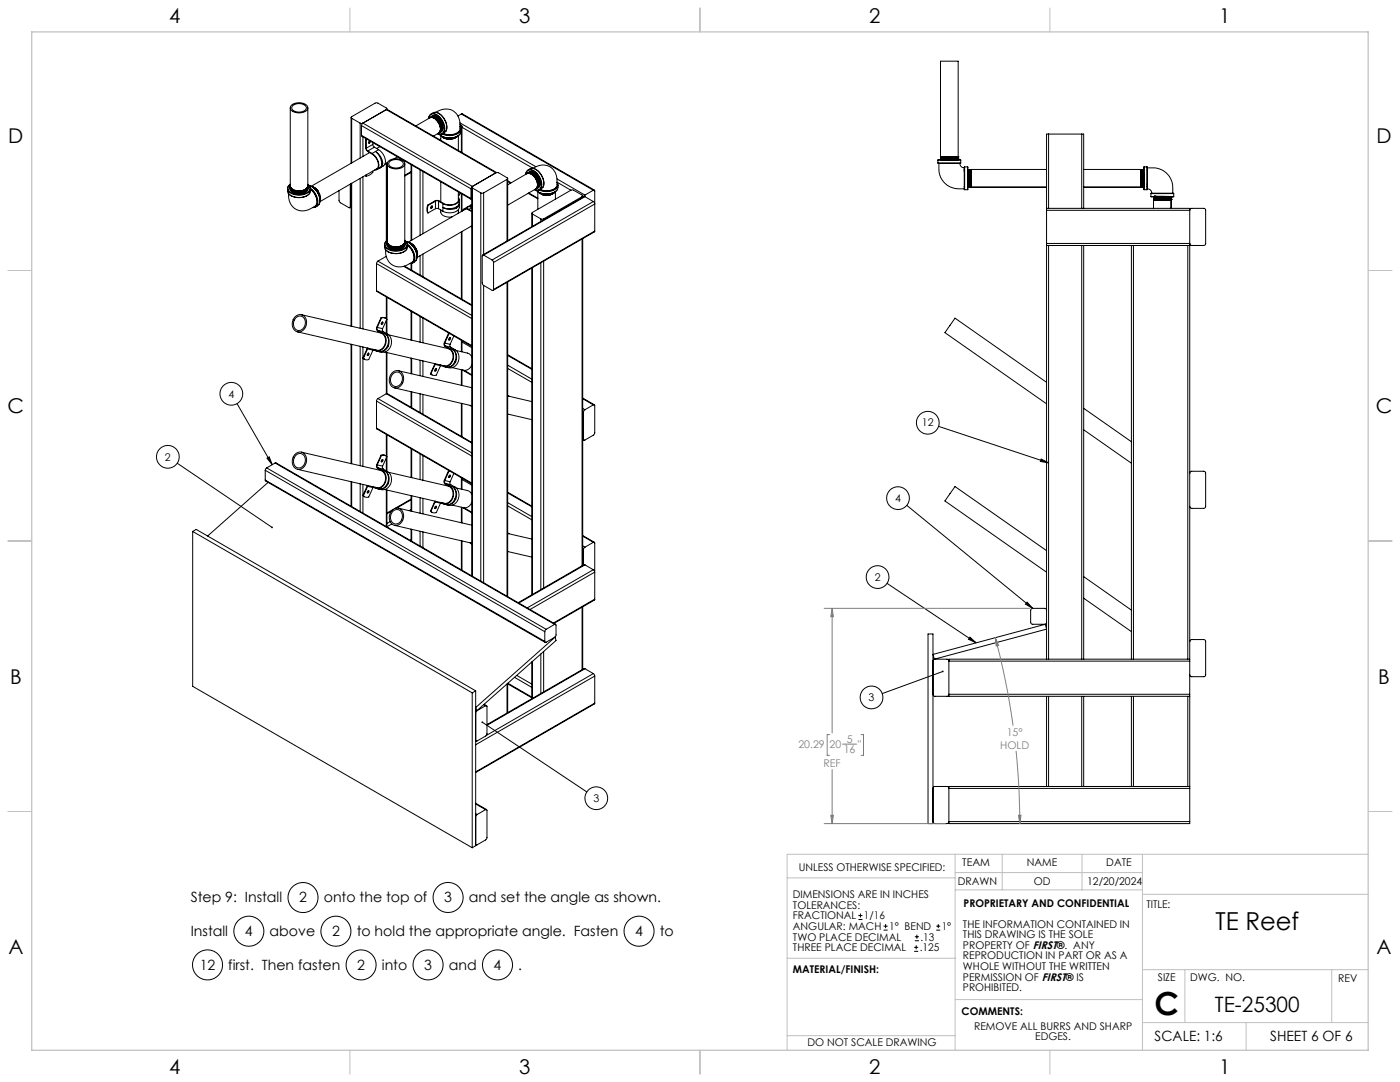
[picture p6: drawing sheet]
<svg xmlns="http://www.w3.org/2000/svg" width="559mm" height="432mm" viewBox="0 0 559 432" stroke-linecap="round" stroke-linejoin="round" font-family="sans-serif">
<g fill="none" stroke="#c0c0c0" stroke-width=".4">
<path d="M139.7 3.2v9.5M279.4 3.2v9.5M419.1 3.2v9.5M3.1 107.9h9.6M546.1 107.9h9.5M3.1 215.9h9.6M546.1 215.9h9.5M3.1 323.8h9.6M546.1 323.8h9.5M314.2 350.3h67M381.2 340.9v78.2M381.2 355.1h74.8"/>
<path d="M381.2 348.2h74.8M400 340.9v14.2M431.9 340.9v14.2M456 340.9v78.2M456 356.9h90.1M546.1 340.9h-231.9v78.2M314.2 382.4h67.2M381.2 398.9h74.8M456 387h90.1M472.9 387v21.1M531.6 387v21.1M139.7 419.1v9.6"/>
<path d="M279.4 419.1v9.6M314.2 413.3h67M419.1 419.1v9.6M456 408.1h90.1M497.4 408.1v11"/>
</g>
<path d="M12.7 12.7h533.4v406.4h-533.4z" fill="none" stroke="#c0c0c0" stroke-width=".5"/>
<g fill="none" stroke="#000" stroke-width=".4">
<path d="M115.9 43v31.1a3.9 3.9 0 0 0 5.5 1.6 1.85 1.85 0 0 0 1.5-1.6v-31.1M116.3 42a4.8 4.8 0 0 1 6.5 .5 2.17 2.17 0 0 1-2.5 2.5h-.9a2.83 2.83 0 0 1-3.5-2.2zM117 42a3.7 3.7 0 0 1 5.3 .9 3 3 0 0 1-4.3 1.6 1.41 1.41 0 0 1-1.4-.9 1.41 1.41 0 0 1 .4-1.6zM140.1 46.9v18.3M140.4 47.2l3.4 1.9M140.4 47.2v17.8M143.8 49.1h1.1M143.8 49.1v14M144.3 54l.2 .4 43.7 25.2M144.3 50.1l43.7 25.3M144.3 54l43.7 25.2M144.3 50.1v3.9"/>
<path d="M144.9 49.1l-.6 1M144.9 49.1l43.7 25.3M144.9 54.6v7.8M146 55.7l.1 4 .5 .7 1.9 1.1a4.7 4.7 0 0 1 2 5.8l-.5 .3M146 55.7l.2 .1M146.2 59.2l.6 1.1M146.2 55.8v3.4M146.2 55.4l-.2 .3M146.4 55.5l-.2 .3M147.6 56.2h-.1a.42 .42 0 0 0-.4 .5 .42 .42 0 0 0 .4 .4l.3-.8M147.6 56.2l-.5 .8M148.8 57.6l.6 1.1"/>
<path d="M148.8 57.6l-2.6 1.6M148.8 56.9v.7M149.4 58.7l-2.6 1.6M149.4 58.7l1.7 1M151.1 59.7a5.2 5.2 0 0 1 2.3 6.2l-1.6 1M151.1 59.7l-2.6 1.5M151.6 58.5l-1.3 .8M154.2 43.7l.2-.2-.2-.4-3.5-2h-.8l-9.5 5.5-.3 .3 .3 .3M154.2 43.7h.4l43.6 25.2M154.2 43.7l-9.3 5.4M154.2 43.7l43.7 25.3M154.4 43.4v.3"/>
<path d="M171.1 47.3a2.1 2.1 0 0 1 1.5-2 2.1 2.1 0 0 1 2.3 .9 5.8 5.8 0 0 1 2.1 6.8 2.01 2.01 0 0 1-2.4 .4M171.1 47.3a1.98 1.98 0 0 1 1.5-1.8 1.98 1.98 0 0 1 2.1 .8 5.7 5.7 0 0 1 2.1 6.7 1.82 1.82 0 0 1-2.1 .3M171.7 47a2.79 2.79 0 0 1 3.6 1.9 2.9 2.9 0 0 1 0 4M171.8 46.9h.1M171.8 46.8a2.06 2.06 0 0 1 3.5 .5l.8 1.2a3.1 3.1 0 0 1-.3 4.3l-.4 .1M171.9 46.9l-6 3.4M171.9 46.9l1 .1 1.1 .7M171.9 46.9a3.7 3.7 0 0 1 4 3.1l.2 1.5-.6 1.3M171.9 46.9a4.4 4.4 0 0 1 3.5 6l-.2 .1M172 46.8a3.4 3.4 0 0 1 4 2.8 2.42 2.42 0 0 1-.5 3.2M172 45.5l.9-.5a3.7 3.7 0 0 1 4.3 2.3l.2 .4a5.1 5.1 0 0 1 .6 4.6M172.1 46.7h.1"/>
<path d="M172.1 46.7a4.1 4.1 0 0 1 4.3 4.6l-.7 1.4M172.2 46.7a3.3 3.3 0 0 1 4 2.7 2.44 2.44 0 0 1-.4 3.2M172.3 46.6h.1M172.4 46.6a4 4 0 0 1 4.2 3.9l-.1 1.4-.5 .7M172.5 46.6l1.4-.2 1.2 .8M172.6 46.5h.1M172.6 46.5l.7-.2 1.1 .3M172.6 46.9a4.7 4.7 0 0 1 3.3 4.7M172.8 46.7l1 .2 .9 .7M173.7 44.8a6 6 0 0 1 4.3 7.5M174 47.7a3.9 3.9 0 0 1 1.1 5.4l-2.1 1.2M174 47.7a4.9 4.9 0 0 1 1.6 4.7"/>
<path d="M174 47.7a4 4 0 0 1 1.2 5.3M174 44.8a6 6 0 0 1 6.9-.5 6 6 0 0 1 2.7 6.4 2.97 2.97 0 0 1-3.4 3h-1.4l-2-.5M175.2 53h.1M175.5 52.8l-.1 .1M175.6 52.4h.1M175.7 52.7h.1M175.8 52.1l-.1 .1M175.9 54.1v1.9M175.9 55.4l-.5 .3M176.2 54.3a4.9 4.9 0 0 0 6.3 .1M176.2 54.3a4.9 4.9 0 0 0 6.5 0M176.2 54.3a4.9 4.9 0 0 0 6.2 .2"/>
<path d="M176.4 54.4a5.1 5.1 0 0 0 5.8 .1M177.3 54.8a5.7 5.7 0 0 0 3.8 .1M178 52.3l-1.4 1.1M178.5 55.1h1.2M183 54.1v6M183.6 49.7l.7 .5-.2 .5M183.6 49l30.3 17.5M183.6 50.4l.2 .2M183.7 50.6a2.45 2.45 0 0 1-2.6 3.1l-2 .2-2.4-.6M183.8 50.7v.1a2.38 2.38 0 0 1-2.3 3 7.2 7.2 0 0 1-5-.4M184 51.5v1a3.9 3.9 0 0 1-4.4 2.5h-1a5.4 5.4 0 0 1-3.3-1.4 6.2 6.2 0 0 0 8.5-.3M184.1 45.5l.4-.1 52.7 30.4"/>
<path d="M184.1 50.7l-.2 .1M184.1 45.5l52.7 30.4M184.1 45.5l-1.3 .8M184.1 50.7v10.1M184.4 50.3v10.6M184.4 50.8l28.3 16.4M418.5 53.5h-.8v29.6M418.5 53.5h13.3M418.5 53.5v29.6M431.8 53.5h.7v29.6M431.8 53.5v29.6M114.8 75.2l.2 1.8"/>
<path d="M115 77a5.9 5.9 0 0 0 8.6 0M115.9 74.4l.3 .8M115.9 74.6a3.1 3.1 0 0 0 4.1 2 2.81 2.81 0 0 0 2.9-2.1 1.93 1.93 0 0 1-1.9 2.5 4 4 0 0 1-5.4-1.9l.3-.7a3.4 3.4 0 0 0 4.5 1.8 2.51 2.51 0 0 0 2.5-1.9 3.9 3.9 0 0 1-5.6 1.7l-1.1-.8M115.9 74.8l.1 .4M115.9 75.4a4 4 0 0 0 5.6 1.4l1.3-1.2M115.9 74.7v.1M115.9 75.3v.1M115.9 74.5a4.3 4.3 0 0 0 6.4 .9l.5-.9v.4M116 75.2l1.3 1.1M116.1 75l.1 .2M116.2 76.1l.5 .5M121.6 76.2a5.2 5.2 0 0 1-4.3 .1"/>
<path d="M121.7 76.1a5.5 5.5 0 0 1-4.4 .2M122.6 75.1v-.1a4.4 4.4 0 0 1-6.3 .3M122.8 75.7l-1 1M122.8 74.9l-1.1 1.2M122.8 74.9a4 4 0 0 1-5.6 1.6l-1.1-.8-.2-.7M122.8 75.2v.4M122.8 75a3.2 3.2 0 0 1-4.2 2.2 2.44 2.44 0 0 1-2.7-2M122.8 74.7a3.4 3.4 0 0 1-4.4 2.1 2.43 2.43 0 0 1-2.5-1.9M122.8 74.9h.1M122.9 73.6a2.07 2.07 0 0 1 .9 2.2 2.07 2.07 0 0 1-1.8 1.6 5.9 5.9 0 0 1-7.1-1.5 1.93 1.93 0 0 1 1-2.4 2.03 2.03 0 0 0-.9 2.2 2.03 2.03 0 0 0 1.8 1.5 5.7 5.7 0 0 0 6.8-1.6 1.82 1.82 0 0 0-.7-2M123.4 74.1a6.1 6.1 0 0 1 4 7.4M123.5 74.1a6.6 6.6 0 0 1 4.2 6"/>
<path d="M123.9 75.6a5.6 5.6 0 0 1 2.2 6.3 6.6 6.6 0 0 1-9.8 0l-.8-1.8-.3-2.8M123.9 75.2a3.4 3.4 0 0 1-4 3.6h-.5a5.1 5.1 0 0 1-4.4-1.8M123.9 75.1a5.9 5.9 0 0 1 2.4 7.2l-1.2 .5M123.9 75.4a5.9 5.9 0 0 1 2.4 6.7l-1.3 .7M124.6 74.5h.2M124.7 74.6l1 .4 1.2 1.2M124.8 74.5l1.1 .6 1 1.1M124.8 74.5h-.2l1.2 .6 1.1 1.1M125.3 75a5.2 5.2 0 0 1 2.4 4.7M125.5 75.2a5.4 5.4 0 0 1 2.2 4.4M126.9 76.2a4.3 4.3 0 0 1 .8 4M135.3 76.1v4l.3 .5 3.6 2.3h.4l.2-.3"/>
<path d="M139.8 73.5v9.1M140.1 73.3v56.9M140.4 73.1v57.1M143.8 71.2v59.8M144.9 70.6v60.7M146 69.9l.2 .4M146.2 69.8v.5M146.8 60.3l1.7 .9M147.5 60.9l-23.3 13.4M148.5 61.2a5.2 5.2 0 0 1 2.3 6.2l-1.3 .5M148.8 68.3v.5l-.6 .6-2 .9M150.6 67.2l-22.9 13.3"/>
<path d="M151.6 67l-1.2 .7M152.3 65.3l-.2 1.2-.5 .5M152.8 65.1l-.3 1.2-.9 .7M152.8 65.1a5.8 5.8 0 0 0-2.6-4.4 6.2 6.2 0 0 1 2.1 4.6M152.8 65.1l-.5 .2M154.2 65.2v31M154.4 65v31M154.6 65.4v31a3.9 3.9 0 0 0 5.1 1.8 2.18 2.18 0 0 0 1.9-1.8v-31M154.6 74.3l-.2 .1M154.6 74l-.2 .1M154.7 64.9l-1 .6M155 64.3a4.8 4.8 0 0 1 6.5 .5 2.21 2.21 0 0 1-2.5 2.5l-1.4 .1a2.48 2.48 0 0 1-2.9-2.6z"/>
<path d="M155.5 64.6a3.7 3.7 0 0 1 5.5 .7 3.1 3.1 0 0 1-4.3 1.6 1.43 1.43 0 0 1-1.3-.8 1.43 1.43 0 0 1 .1-1.5zM158.7 62.6l-1.5 .8M164.1 68.8l-2.5 1.4M164.1 65.7v30.3M164.1 68.5l-2.5 1.5M164.3 65.8v30.1M167.7 67.8v26.1M168.8 68.4v24.9M175.9 72.6v8M183 79.2a2.29 2.29 0 0 1-2.6 2.5l-2.7-.2-2.6-1.4-.9-.1-3.5 1.9M183 78.8a1.74 1.74 0 0 1-1.4 2.7l-2.2 .4-2.6-.6M183 76.6v3.6"/>
<path d="M183.3 79.7l-.1 1.8-1 1.1M183.6 77l-.2 .8-.4 .2M184.1 77.3v7.1M184.4 77.4v6.9M188 79.2l.3 .5M188 75.4v3.8M188.3 74.7v155.1M188.6 74.4l-.3 .3 .3 .3M188.6 74.4l-.6 1M188.6 75l3.3 2M188.6 75v155M191.9 77h1.1"/>
<path d="M191.9 77v154.9M193 77v24.6M197.9 69h1.1l3.5 2-.1 .6M197.9 69l-9.3 5.4M202.4 71.6l-9.4 5.4M202.4 71.6v24.6M202.6 73.8l7.7-4.5a3.3 3.3 0 0 1 3.8 2.6 2.86 2.86 0 0 1-.3 3.5l-11.2 6.5M202.6 71.3v24.7M202.6 72.4l1.2 .7M202.6 72.1l1.4 .9M209.8 69.6a2 2 0 0 1 1.5-1.8 2 2 0 0 1 2.2 .8 5.8 5.8 0 0 1 2 6.8 1.83 1.83 0 0 1-2.1 .3M210.1 68.5l-.3 1.1"/>
<path d="M210.1 68.5a2.38 2.38 0 0 1 3.9 .3 5.2 5.2 0 0 1 1.5 6.8 2.21 2.21 0 0 1-2.2 .1M210.4 69.3h.1M210.4 69.3a3.8 3.8 0 0 1 4.2 3.7v1.4l-.6 .9M210.4 69.3a4 4 0 0 1 4.3 4l-.1 1.3-.5 .6M210.6 69.2a2.09 2.09 0 0 1 3.4 .5l.6 .7a3.2 3.2 0 0 1 0 4.8h-.5M210.6 69.2a3.6 3.6 0 0 1 4.1 3.2 2.14 2.14 0 0 1-.5 2.7M210.7 69.1a4.2 4.2 0 0 1 4.2 5.3l-.6 .7M210.8 77.2l3.9 2.1M210.9 69a4 4 0 0 1 4.3 4.1l-.2 1.3-.5 .6M210.9 69h.1M211 69a3.9 3.9 0 0 1 4.2 3.7v1.4l-.6 .8M211 77l3.7 2.1"/>
<path d="M211.1 68.9a3.4 3.4 0 0 1 4.1 2.9 2.36 2.36 0 0 1-.5 3.1M211.1 69.2a4.7 4.7 0 0 1 3.2 5.6M211.2 68.8h.1M211.2 68.8a4.1 4.1 0 0 1 4.3 4.6l-.7 1.4M211.6 68.7l1.5 .3M212.4 67.2l-1.7 .7M212.4 67.2a6.1 6.1 0 0 1 4.3 7.5M212.4 67.2a6 6 0 0 1 4.3 7.4M212.7 67.2a5.8 5.8 0 0 1 9.5 3.6l.1 .6a3.6 3.6 0 0 1-1 3.9 6.4 6.4 0 0 1-5.7 .3M214 75.2h.1M214.7 76.5v7M214.8 74.8h.1"/>
<path d="M214.9 76.7l1.9 1.1M215.3 76.9a5.3 5.3 0 0 0 5.4 .1M215.5 76.9a5.2 5.2 0 0 0 4.9 .2M215.5 73.2l-.1 .6M216.7 74.7l-1.4 1M216.8 77.8l.7 .1M216.8 77.8h.1M219.8 77.7l-3 .1M221.3 76.7a4.7 4.7 0 0 1-4.5 1.1M221.4 76.6a4.6 4.6 0 0 1-3.9 1.3M221.4 76.7l-1.6 1M221.7 76.5v2.9"/>
<path d="M222.3 71.4l11.2 6.5M222.4 72.9a2.3 2.3 0 0 1-2.1 3.1l-2 .3-2.9-.6M222.5 75.6a6.2 6.2 0 0 1-8.4 .4M222.5 73a2.33 2.33 0 0 1-2.3 3.2l-3 .2-2-.6M222.5 73l-.1-.3 5.5 3.2M222.7 73.8l-.2 1.8M227.9 75.9l-15.4 8.9-.2 .3 .2 .3M227.9 75.9l.9-.1 3.6 2.1-.1 .6M232.3 78.5l-15.3 8.8M232.3 78.5v.4M232.6 78.2v.5M232.6 78.6l.1 .1"/>
<path d="M233.5 78.5h-.4l-40.4 23.3M233.5 77.9l-.6 .6M233.5 78.5l-40.5 23.3M233.5 78.5l3.3 1.9M236.8 75.9l.6 .2v16.1M236.8 75.9l-3.3 2M374.4 63.9h9.1M374.4 65.1h9.1M374.4 63.9v1.2M374.8 65.2a8.3 8.3 0 0 0 7.2 10.1l2.9 .1M375.4 62.5h7M375.4 62.5v-38.1h7v38.2"/>
<path d="M375.4 62.5l.1 .2M375.4 63.2l.2 .1M375.4 62.8h.1M375.4 63.1v.1M375.4 62.8l.1 .1M375.5 62.7l-.1 .1M375.5 62.9l.1 .1M375.6 63l-.2 .1M375.7 63.4l-.3 .1 .3 .2M375.7 63.7h-.1M375.7 63.7h.1M382.2 63.5l.2 .2"/>
<path d="M382.2 63.5l-6.5 .2 6.4 .2h-1.2l-5.2 .1v-.3M382.2 63.5l-6.5 .2M382.2 63.5h.1M382.2 63.2l.2 .1M382.2 63.2l-6.6 .1M382.3 63.1l-6.7 .2M382.3 63.1l-.1 .1M382.3 62.9l-6.7 .1M382.4 62.7l-6.9 .2M382.4 63.4h.1M382.4 63.4l-6.9 .1M382.4 63.7h-.2"/>
<path d="M382.4 63.7v-.4l-2.5 .1-.5 .3M382.4 62.7v.2M382.4 63.4l-.2 .1M382.4 63l-.1 .1M382.4 62.5l-6.9 .2M382.4 62.6h.1M382.4 62.6l-7 .2M382.4 63l-7 .2M382.4 63.3v-.4l-5.5 .1-1.4 .1v.4M382.4 62.9v-.4l-6 .2-1 .1v.3M382.4 62.9v.1M382.4 63.3v.1"/>
<path d="M382.4 63.7h.1M382.4 63.7h-.1M382.4 62.5l-7 .3M383.1 65.2a1.78 1.78 0 0 0 1.8 1.8M383.5 63.9v1.2M384.8 67.7l.1 .9M384.8 67.7l.1 .1M384.9 74.6h-.1M384.9 74.4h.1M385 66.6v9.1M385 75.7h1.2M385 66.6h1.2"/>
<path d="M386.2 66.6v9.1M386.3 67.7l.2 .2M386.3 74.4l.2 .2M386.3 67.7l.2 6.9M386.3 69.4l.1 5.2M386.4 74.5l-.1 .2M386.5 67.8v.1M386.5 67.9l.1 6.5M386.5 67.7h.1M386.5 67.7l-.1 .1M386.5 74.6h.1M386.5 67.9h.1"/>
<path d="M386.5 67.7v.2M386.5 67.7v.1M386.5 74.5l.1 .2M386.6 74.4l-.1 .2M386.6 67.7l-.1 .2M386.6 74.4h.1M386.6 67.7l.2 6.9M386.6 74.7h.1M386.6 67.7h.1M386.7 67.7l.1 .2M386.7 74.4l.1 .2M386.7 74.4v.3l-.1-.3"/>
<path d="M386.7 67.7l.2 6.9M386.8 74.6l-.1 .1M386.8 67.9h.1M386.8 67.7v.2M386.8 67.9l.2 6.5M386.8 67.7h.1M386.8 67.7v.1M386.8 74.6h.1M386.9 67.7v.2M386.9 67.9l.1 6.5M386.9 67.7v.1M386.9 74.6l.1 .1"/>
<path d="M387 74.4l-.1 .2M387 67.7l-.1 .2M387 74.5v.2M387 67.7l.2 6.9M387 74.7h.1M387 67.7h.1M387 74.4h.1M387 74.4l.2 .2M387 74.4l.1 .3M387.1 67.7l.1 .2M387.1 67.7l.1 6.9M387.1 74.6v.1"/>
<path d="M387.2 67.7v.2M387.2 67.9l.1 6.6M387.2 67.7h.1M387.2 67.7l-.1 .1M387.2 74.6h.1M387.2 67.7l.1 .1M387.2 67.7v.1M387.3 74.6l.1 .1M387.3 67.8l.2 6.8M387.3 67.8l-.1 .1M387.3 74.5l-.1 .1M387.3 74.5l.2 .1"/>
<path d="M387.3 74.5l.1 .2M387.4 67.7l-.2 .1M387.4 67.7l.2 7M387.4 74.7h.1M387.4 67.7h.1M387.4 67.7l.2 6.8M387.5 74.6l-.1 .1M387.5 67.7l.1 6.8M387.5 74.6l.1 .1M387.6 74.7h30.1M387.6 74.7h.1M387.6 67.6v6.9"/>
<path d="M387.6 74.5v.2M387.6 67.6l-.1 .1M387.6 67.6h30.1M432.5 74.7h22.8M432.5 67.6h22.8M455.3 74v.7M455.3 74v.6M455.3 67.6v6.4M455.3 67.6l.1 .1M455.3 67.7h.1M455.3 74.6v.1M455.4 74.6l.2-.1-.2 .1"/>
<path d="M455.4 67.7l.1 6.8M455.4 74.6l-.1 .1M455.4 74.6v.1M455.5 74.7h.1M455.4 67.7l.2 6.9M455.4 74.7h.1M455.4 67.7h.1M455.5 67.7l.1 .1M455.5 67.7l.1 6.9M455.5 74.5l.1 .1M455.5 74.6v.1M455.5 74.5l-.2 .1"/>
<path d="M455.6 67.8l.1 2.3M455.6 67.7v.2M455.6 67.7h.1M455.6 67.7l-.1 .1M455.6 74.6h.1M455.6 67.7v.1M455.6 67.9l.1 .3M455.6 67.7l.1 .1M455.7 68.2v1.9M455.7 68.2l.1 6.2M455.7 70.1l.1 4.3M455.7 74.6l.1 .1"/>
<path d="M455.8 74.5v.2M455.8 67.7l-.2 .2M455.8 74.4l-.2 .2M455.8 67.7l.2 6.9M455.8 74.7h.1M455.8 67.7h.1M455.8 74.4h.1M455.8 74.4l.2 .2M455.8 74.4v.3M455.9 67.7l.1 .2M455.9 74.6v.1M456 67.9h.1"/>
<path d="M456 67.7v.2M456 67.9l.2 6.5M456 67.7h.1M456 67.7l-.1 .1M456 74.6h.1M456 67.7l.1 .1M456.1 74.6l.1 .1M456.1 67.7l-.1 .2M456.1 74.5v.2M456.1 67.7l.3 6.9M456.1 67.7h.1M456.2 74.4l-.2 .2"/>
<path d="M456.2 74.4h.1M456.2 74.4v.3M456.2 74.4l.2 .2M456.2 67.7l.2 .2M456.2 67.7l.2 6.9M456.3 74.5l-.1 .2M456.4 67.7v.2M456.4 67.9l.1 6.4M456.4 67.7h.1M456.4 67.7l-.1 .1M456.4 74.6h.1M456.4 67.9h.1"/>
<path d="M456.4 67.9l.1 4.9M456.5 74.5l-.1 .1M456.5 67.7l-.1 .2M456.7 66.6v9.1M456.7 75.7h1.1M456.7 66.6h1.1M457.8 66.6v9.1M457.9 75.4a1.76 1.76 0 0 1 1.8 1.7M457.9 67a8.5 8.5 0 0 1 9.3 4.2l.8 2.5 .1 3.4M457.9 74.4v.2M457.9 73.3l.1 1M458 67.7l-.1 .1"/>
<path d="M459.4 77.3h9.1M459.4 78.4h9.1M459.4 77.3v1.1M460.4 79.8h.3M460.4 79.8v3.3M460.4 79.6h.1M460.4 78.8l.3 .1M460.4 79.5h.1M460.4 78.7v.1M460.4 79.1v.1M460.4 79.4h.1M460.4 79.2l.1 .2"/>
<path d="M460.4 78.7h.1M460.5 79h.1M460.5 78.6h.1M460.5 78.7h.1M460.5 79.4h.1M460.5 78.6v.1M460.5 79.6l-.1 .2M460.5 79.4l-.1 .1M460.6 79l-.1 .1M460.6 79.3l-.2 .3M460.6 78.6h-.1M460.6 78.9l-.1 .1"/>
<path d="M460.6 79l-.2 .1M460.6 79h.1M460.7 79.8h.1M460.7 79.8h2.1M460.7 79.8h.3M460.7 78.9l-.1 .1M460.7 78.6l-.3 .1M460.7 78.6h.1M460.7 78.6h-.1M461.5 78.6l-.8-.4 6.4 .2-6.4 .2M462.8 79.8h4.7M463.7 78.8h2.6"/>
<path d="M463.7 78.8l-3 .1M466.3 78.8l-5.7 .2M467 78.8h-.7M467.1 78.7l-3.4 .1M467.1 78.8h.1M467.2 78.8l.2 .1M467.2 78.7v.1M467.2 79.1h.1M467.2 79.1l-6.6 .1M467.3 79.1l.1 .1M467.3 78.7l.1 .1M467.3 79.2l.1 .1"/>
<path d="M467.3 79.2l-6.8 .2M467.3 79.1h.1M467.3 79.1v.1M467.3 79.2h.1M467.3 78.6l-6.8 .1M467.3 78.9h.1M467.3 79.4l-6.8 .2M467.3 79.4h.1M467.3 79.4l.1 .3M467.4 79.4v.3M467.4 79l-.2 .1M467.4 78.6l-.2 .1"/>
<path d="M467.4 79.6h.1M467.4 79.7l-6.7 .1M467.4 79.7l-4.6 .1M467.4 79.7l-6.4 .1M467.4 79l-7 .1M467.4 78.6l-7 .2M467.4 79l-7 .2M467.4 79.3l-7 .3M467.4 78.6h.1M467.4 79.7h.1M467.4 78.8h-.1M467.4 78.8h.1"/>
<path d="M467.4 79.3l-7 .2M467.4 79.7l.1 .1M467.4 78.8v.2M467.4 79.3h.1M467.4 79.7v3.4M467.4 78.9h.1M467.4 79.3l-.1 .1M467.5 79.2h.1M467.5 79.8v3.3M467.5 79.2l-.1 .1M468.5 77.3v1.1M124.8 82.8h.3"/>
<path d="M127.7 80.1a2.31 2.31 0 0 1-.9 2.1l-.9 .4M140.1 82.6l-.5 .3M140.1 82.3l-.3 .3M153.5 97.6l.2 1.8M153.9 99.6a5.9 5.9 0 0 0 2.9 6.2 5.9 5.9 0 0 0 6.8-.6l.8-.5M154.6 95.9l-.9 .8M154.6 96a1.97 1.97 0 0 0-.8 2.1 1.97 1.97 0 0 0 1.7 1.5 5.7 5.7 0 0 0 6.9-1.6 1.85 1.85 0 0 0-.8-2M154.6 96.9a2.9 2.9 0 0 0 3.5 2.1 2.88 2.88 0 0 0 3.4-2.2 1.94 1.94 0 0 1-1.8 2.6l-1.8 .2a2.91 2.91 0 0 1-3.5-2.4l.2-.4 .3 .8M154.6 97.1l.6 1 .8 .5M154.6 97v.1M154.6 97.4h.1M154.6 97.6v.1"/>
<path d="M154.6 96.8a4.3 4.3 0 0 0 6.4 .9l.5-.9M154.8 97.3l.1 .3M154.9 98.5l.6 .5M160.3 98.5a5.2 5.2 0 0 1-4.3 .1M161.3 97.4v-.1a4.4 4.4 0 0 1-6.3 .3M161.5 97.3v.1M161.5 97.3a4.4 4.4 0 0 1-5.5 1.3M161.5 97.6l-.2 .8-.8 .7M161.5 97.3a4.1 4.1 0 0 1-5.6 1.6l-.8-.5-.5-1M161.5 97.5a4.1 4.1 0 0 1-5.7 1.6l-1-.8-.2-.6M161.5 97.3a3.3 3.3 0 0 1-4.2 2.2 2.52 2.52 0 0 1-2.7-2M161.5 97a3.4 3.4 0 0 1-4.4 2.2 2.37 2.37 0 0 1-2.5-2"/>
<path d="M161.5 97.2v.1M161.5 97.5h.1M161.6 95.9a2.09 2.09 0 0 1 .9 2.2 2.09 2.09 0 0 1-1.8 1.7 6 6 0 0 1-7.1-1.6l.1-1.4M161.6 96.6a4 4 0 0 1-5.6 1.8l-1.1-.8M161.6 96.6a3.8 3.8 0 0 1-5.3 1.8l-1.3-.7-.4-1.1M161.6 96.6v.1M161.6 96.9l-.1 .4M162.2 96.4a6 6 0 0 1 3.9 7.5M162.2 96.4a6.6 6.6 0 0 1 4.2 6M162.4 99.4a6 6 0 0 1-8.7 0M162.4 99.3a6 6 0 0 1-8.7 .1M162.6 97.5a5.8 5.8 0 0 1 2.4 7.2l-1.2 .5"/>
<path d="M162.6 97.6l-.2 1.7M162.6 97.9a5.6 5.6 0 0 1 2.3 6.3l-.5 .5M162.6 97.7a5.6 5.6 0 0 1 2.2 7l-1.1 .4M163.2 96.8a4.8 4.8 0 0 1 3.3 5.6M163.4 96.9a4.9 4.9 0 0 1 3.1 5.5M163.5 97a5.1 5.1 0 0 1 3 5.3M164.3 97.6a5 5 0 0 1 2.1 4.4M170.7 81.9l-.1 .4a2.99 2.99 0 0 0 .3 2.7M170.7 81.9l.2 .1M170.9 82l-.3 1.3 .3 1.7M172.1 82.4l.2-.2a.41 .41 0 0 1 .3 .6 .41 .41 0 0 1-.7 .1zM172.4 82.2l-.5 .8"/>
<path d="M173.8 80.3h1.2M173.8 83.3h1.2M173.8 80.3l-2.9 1.7M173.8 80.3v3M173.8 83.3l-2.9 1.7M175 80.3l1.8 1M175 80.3v3M175 83.3l1.8 1M175.9 83.8a2.87 2.87 0 0 0 3.7 2.8h.8M176.8 81.3v3M182.2 82.6a6.4 6.4 0 0 1-5 .4 5.7 5.7 0 0 0 5 0M182.2 82.6v.4"/>
<path d="M183 83.6l-.2 1.6M183.3 80.9a1.88 1.88 0 0 1-1.1 2.1M183.3 81.4v1.3a4.1 4.1 0 0 1-5.3 2.1l-1.2-.5M184.1 92.5v26.8M184.4 92.4v27M185 83.9a1.53 1.53 0 0 1 2.1-.1l1.2 .7M185.8 83.4l-22.9 13.3M186.4 82.7l-1.2 .7M186.5 82.6h1.6zM187.1 83.6a1.55 1.55 0 0 0-2.5 .6M187.1 83.6l1.2 .6M188 90.3l.3 .2"/>
<path d="M188.2 90.2l.1 .1M188.3 81.7l-1.6 .9M188.3 90.1l-21.9 12.7M188.3 82.9l-1.2 .7M212.3 85.1v5.4M212.5 85.4l3.4 1.9M212.5 85.4v4.9M215.9 87.3h1.1M215.9 87.3v1.1M217 87.3v.4M232.3 95.4v130.4M232.6 95.3v130.4"/>
<path d="M236.8 80.4l.6 1-40.4 23.3M236.8 80.4l-40.4 23.4M237.4 92.2l-.1 .3-40.5 23.4M237.4 92.2l-40.4 23.3M417.7 83.1h57.2v.8M417.7 83.1v.8M417.7 97.2v.8M417.7 83.9h57.2M417.7 97.2h57.2M417.7 83.9v13.3M417.7 98v165.1M417.7 98h57.2"/>
<path d="M418.5 98v165.1M431.8 98v165.1M432.5 98v165.1M451.6 98v165.1M452.4 98v165.1M474.1 98v165.1M474.9 97.2v.8M474.9 83.9l.6-.8h5.1l.6 .5v13.7l-.8 .7h-4.7l-.7-.4-.1-.4M474.9 83.9v13.3M474.9 98v165.1M150.3 116l.1 .3 37.9 21.9M150.3 105.2v10.8"/>
<path d="M150.3 105.2l38 21.9M150.3 116l38 21.9M150.8 104.2l-.5 1M150.8 104.2l37.5 21.7M154.2 102.3l-3.4 1.9M154.2 118.5v8.7M154.4 118.7v14.5M161.1 106.3l27.2 15.7M161.5 106.2l26.8 15.5M163.5 105.2h.3M164.1 105.2v2.5M164.3 105.1v2.7"/>
<path d="M166.1 103.9l-1.4 1.1M166.4 102.4l-.3 1.5M167.7 102v7.8M168.8 101.4v9M193 113.9l3.5 2 .5-.4M193 101.8h-.3l-.2 .3v10.9l.5 .9M193 101.8l3.4 2M193 113.9v118.7M196.4 103.8l.6 .9M197 104.7v10.8M202.4 112.7v125.2M202.6 112.5v125.6"/>
<path d="M212.3 107v130.4M212.5 106.9v130.3M215.9 104.9v130.4M217 104.2v130.4M117.8 126.5a2.71 2.71 0 0 1 3.3-.6 2.71 2.71 0 0 1 1.2 3.2 2.93 2.93 0 0 1-1.7 3 2.93 2.93 0 0 1-3.4-.7 4.1 4.1 0 0 1 .6-4.9zM118.1 126.8a2.36 2.36 0 0 1 3.1 0 2.36 2.36 0 0 1 .5 3 2.36 2.36 0 0 1-2.9 2 2.36 2.36 0 0 1-1.6-3.2zM118.7 132.4l32.1 7.4M120.3 125.6l32 7.4M140.1 137.4v47.6M140.4 137.4v47.7M143.8 138.2v47.7M144.9 138.5v47.6"/>
<path d="M146.7 138.9l-1.8 4M146.7 139.2l-1.6 3.8M146.7 139.2l2.2 .5M146.9 139l-.2 .2M148.9 139.7l-1.7 3.8a1.76 1.76 0 0 1-2.1-.5M149 139.5l-.1 .2M150.6 130.7l-.1 .7 .3 .5M150.6 130.7l2.1 .5M150.8 131.9l1.7 .9M150.8 131.9l2.2 .5M152.1 126.8l-1.7 3.8a1.15 1.15 0 0 0 .3 1.5l1.7 1a3.8 3.8 0 0 1 1.3 4.1 3.8 3.8 0 0 1-3.5 2.6l-.6-.2M152.1 126.8l.9-.1 1 .3"/>
<path d="M152.1 126.8l.2 .1M152.3 126.9a1.79 1.79 0 0 1 2.1 .5l-1.7 3.8M152.3 126.9l-1.7 3.8M152.4 128.7l.2-.2a.41 .41 0 0 1 .2 .6 .41 .41 0 0 1-.6 .1zM152.5 132.8a4 4 0 0 1 1.4 4.5 4 4 0 0 1-3.7 2.8l-1.4-.7M152.5 132.8l2.2 .6M152.7 128.5l-.1 .5-.4 .4M152.7 131.2l-.1 .7 .4 .5M153 132.4l1.7 1M154.2 127.8v5.3M154.6 138.1a3.2 3.2 0 0 1-3.4 2.2M154.6 138.1a4.1 4.1 0 0 0-.6-4.8 4.1 4.1 0 0 1 .9 4.8"/>
<path d="M154.6 138.1h.3M154.7 133.4a4 4 0 0 1 1.4 4.4 4 4 0 0 1-3.8 2.7l-2.2-.4M154.9 138.1a3.3 3.3 0 0 1-4 2.1l.3 .1M155.1 133.6l24.1 5.6M164.1 124.2v11.5M164.3 124.4v11.3M167.7 126.3v10.3M168.8 127v9.8M177.5 136.9v.9l.3 .3M177.5 136.9l2.2 .5M177.8 138.1l1.7 1M177.8 138.1l2.1 .5"/>
<path d="M179 133l-1.7 3.8a1.15 1.15 0 0 0 .4 1.5l1.7 1a3.7 3.7 0 0 1 1.3 4.1 3.7 3.7 0 0 1-3.5 2.6l-.6-.2M179 133l.2 .2M179.2 133.2l-1.7 3.7M179.2 133h-.2M179.4 134.8a.39 .39 0 0 1 .5 .3 .39 .39 0 0 1-.3 .4l-.2 .2a.46 .46 0 0 1-.4-.5 .46 .46 0 0 1 .4-.4zM179.4 133.1l-.2 .1M179.5 139.1a4 4 0 0 1 1.4 4.4 4 4 0 0 1-3.8 2.8l-1.4-.7M179.5 139.1l2.1 .5M179.6 134.7l-.5 .9M179.7 137.4l-.1 .9 .3 .3M179.9 138.6l1.7 1M181.2 134.1l-1.5 3.3"/>
<path d="M181.6 139.6a4 4 0 0 1 1.4 4.4 4 4 0 0 1-3.8 2.8l-1-.3M182.1 139.9l4.8 1.1 1.4 1.5M184.1 135.8v4.5M184.4 136v4.4M184.4 136.5l3.9 2.2M144.9 142.9l.6 .5M144.9 142.9l.2 .1M146.8 141.1l.2-.2a.42 .42 0 0 1 .2 .7 .42 .42 0 0 1-.6 0zM147.1 140.9l-.5 .9M150.8 159.1l-.5 1M150.8 159.1l37.5 21.6M153.6 140.5l24.1 5.6"/>
<path d="M154.2 157.1h.4l33.7 19.5M154.2 157.1l-3.4 2M154.2 140.7v16.4M154.2 157.1l34.1 19.7M154.4 140.7v16.4M156.5 148.8a2.71 2.71 0 0 1 3.4-.5 2.71 2.71 0 0 1 1.2 3.2 2.93 2.93 0 0 1-1.7 3 2.93 2.93 0 0 1-3.4-.8 4.1 4.1 0 0 1 .5-4.9zM156.8 149.2a2.35 2.35 0 0 1 3.2-.1 2.35 2.35 0 0 1 .4 3.1 2.4 2.4 0 0 1-3.1 1.9 2.4 2.4 0 0 1-1.3-3.5zM157.4 154.8l30.9 7.1M159 148l29.3 6.7M164.1 142.9v6.2M164.1 156.3v6.3M164.3 143v6.2"/>
<path d="M164.3 156.4v6.3M167.7 143.8v6.1M167.7 157.2v7.4M168.8 144v6.2M168.8 157.4v7.9M171.8 149.1l.7 .5M171.8 149.1l.2 .1M173.6 145.1l-1.8 4M173.7 145.5l-1.7 3.7M173.7 145.5l2.1 .4M173.7 147.4l.3-.2a.41 .41 0 0 1 .1 .6 .41 .41 0 0 1-.6 0zM173.8 145.2l-.1 .3"/>
<path d="M174 147.2l-.5 .8M175.8 145.9l-1.7 3.8a1.93 1.93 0 0 1-2.1-.5M175.9 145.8l-.1 .1M177.1 146.3l1 .2M181.5 144.3a3.2 3.2 0 0 1-3.4 2.2M181.5 144.3a4 4 0 0 0-.6-4.7 4.1 4.1 0 0 1 1 4.8M181.5 144.3l.4 .1M181.9 144.4a3.3 3.3 0 0 1-4.1 2l.4 .1M184.1 147.6v6.1M184.4 147.6v6.2M184.6 147.7l3.7 2.1M185.3 147.8l3 1.8"/>
<path d="M188.3 145.6a3 3 0 0 1-3.3 2.1l-4.5-1M202.6 158l9.7 2.3M202.6 141.6l9.7 5.5M202.6 145.7l9.7 5.6M202.6 147l9.7 5.6M202.6 157.8l.6 .4M202.6 141.9l9.7 5.5M232.6 158.9l4.6 2.6M232.6 159.1l4.2 2.5M417.7 152.6l-36.5-25.6-4 5.7 40.5 28.4M94.6 161.1l14.1 24.4M150.3 170.9l.1 .3 37.9 21.9"/>
<path d="M150.3 160.1v10.8M150.3 160.1l38 21.9M150.3 170.9l38 21.9M154.2 173.4v8.7M154.4 173.5v14.6M164.1 179.1v11.5M164.3 179.2v11.4M184.1 161v13.1M184.4 161v13.3M187.6 161.8l.7 .4M202.6 165.2l9.7 2.3M232.6 175.4l.5 .2"/>
<path d="M232.6 163l.9 .5M232.6 164.3l.3 .2M232.6 175.1l.3 .2M232.9 164.5v10.8M233.5 163.5l-.6 1M236.8 161.6l.6 .2-.1 11.2-.4 .6-3.5 2.1-.5-.4M236.8 161.6l-3.3 1.9M374.6 170.1l43.9 14.6M432.5 171.5l19.1 13.4M432.5 162.9l19.1 13.4M70.7 184.9l37.9 25.6M105.9 191.6l.1 .3 111.6 64.5"/>
<path d="M105.9 187.7l111.6 64.4M105.9 191.6l111.6 64.4M105.9 187.7v3.9M106.4 186.7l-.5 1M106.4 186.7l111.6 64.4M106.6 182.8l.9-.5 1.2 3.2zM107 192.5l-24.1 21.4M109.8 184.8l.4-.1 111.6 64.4M109.8 184.8l111.6 64.4M109.8 184.8l-3.4 1.9M117.8 181.3a2.71 2.71 0 0 1 3.3-.5 2.71 2.71 0 0 1 1.2 3.2 2.93 2.93 0 0 1-1.7 3 2.93 2.93 0 0 1-3.4-.8 4.1 4.1 0 0 1 .6-4.9zM118.1 181.7a2.36 2.36 0 0 1 3.1-.1 2.36 2.36 0 0 1 .5 3.1 2.36 2.36 0 0 1-2.9 2 2.36 2.36 0 0 1-1.6-3.2z"/>
<path d="M118.7 187.3l32.1 7.4M120.3 180.4l32 7.4M140.1 192.2v9.8M140.4 192.3v9.8M143.8 193.1v11M144.9 197.7l.6 .6M144.9 197.7l.2 .1M144.9 193.3v11.5M146.7 193.7l-1.8 4M146.7 194.1l-1.6 3.7M146.7 194.1l2.2 .5M146.9 195.9l.1-.1a.42 .42 0 0 1 .2 .6 .42 .42 0 0 1-.6 .1z"/>
<path d="M146.9 193.8l-.2 .3M147.1 195.8l-.5 .8M148.9 194.6l-1.7 3.7a1.76 1.76 0 0 1-2.1-.5M149 194.4l-.1 .2M150.6 185.5l-.1 .7 .3 .5M150.6 185.5l2.1 .5M150.8 186.7l1.7 1M150.8 186.7l2.2 .5M152.1 181.7l-1.7 3.7a1.15 1.15 0 0 0 .3 1.5l1.7 1a3.8 3.8 0 0 1 1.3 4.2 3.8 3.8 0 0 1-3.5 2.6l-.6-.2M152.1 181.7l.9-.2 1 .4M152.1 181.7l.2 .1M152.3 181.8a1.79 1.79 0 0 1 2.1 .5l-1.7 3.7"/>
<path d="M152.3 181.8l-1.7 3.7M152.4 183.6l.2-.2a.41 .41 0 0 1 .2 .6 .41 .41 0 0 1-.6 0zM152.5 187.7a4 4 0 0 1 1.4 4.4 4 4 0 0 1-3.7 2.8l-1.4-.7M152.5 187.7l2.2 .5M152.7 183.4l-.1 .5-.4 .3M152.7 186l-.1 .7 .4 .5M153 187.2l1.7 1M153.6 195.4l24.1 5.5M154.2 182.7v5.2M154.2 195.5v14.6M154.4 195.5v14.8l2-1.2M154.6 192.9a3.2 3.2 0 0 1-3.4 2.3"/>
<path d="M154.6 192.9a4.1 4.1 0 0 0-.6-4.7 4.1 4.1 0 0 1 .9 4.8M154.6 192.9l.3 .1M154.7 188.2a4 4 0 0 1 1.4 4.5 4 4 0 0 1-3.8 2.7l-2.2-.5M154.9 193a3.3 3.3 0 0 1-4 2.1l.3 .1M155.1 188.5l24.1 5.6M164.1 199.2l-6.4 3.7M164.1 197.8v6.2M164.1 199.5l-5.7 3.2M164.3 197.8v6.2M167.7 181.2v10.2M167.7 198.6v6.2M168.8 181.8v9.9"/>
<path d="M168.8 198.9v6.2M173.6 200l-1.8 4M177.5 191.8v.8l.3 .3M177.5 191.8l2.2 .5M177.8 192.9l1.7 1M177.8 192.9l2.1 .5M179 187.9l-1.7 3.8a1.15 1.15 0 0 0 .4 1.5l1.7 1a3.7 3.7 0 0 1 1.3 4.1 3.7 3.7 0 0 1-3.5 2.6l-.6-.2M179 187.9l.2 .1M179.2 188l-1.7 3.8M179.2 187.9h-.2M179.4 189.7a.39 .39 0 0 1 .5 .2 .39 .39 0 0 1-.3 .5l-.2 .1a.46 .46 0 0 1-.4-.4 .46 .46 0 0 1 .4-.4zM179.4 188h-.2"/>
<path d="M179.5 193.9a4 4 0 0 1 1.4 4.5 4 4 0 0 1-3.8 2.8l-1.4-.7M179.5 193.9l2.1 .5M179.6 189.6l-.5 .9M179.7 192.3l-.1 .8 .3 .3M179.9 193.4l1.7 1M181.2 188.9l-1.5 3.4M181.5 199.2a3.2 3.2 0 0 1-3.4 2.2M181.5 199.2a4 4 0 0 0-.6-4.8 4.1 4.1 0 0 1 1 4.8M181.5 199.2h.4M181.6 194.4a4 4 0 0 1 1.4 4.5 4 4 0 0 1-3.8 2.7l-1-.2M181.9 199.2a3.3 3.3 0 0 1-4.1 2.1l.4 .1M182.1 194.7l4.8 1.2 1.4 1.4"/>
<path d="M184.1 190.7v4.5M184.4 190.8v4.5M184.4 191.3l3.9 2.3M202.6 196.4l9.7 5.6M202.6 196.7l9.7 5.5M415.6 183.2l2.9 1.5-3.2-.5zM474.9 188.8l.6-.7h5.1l.6 .5v13.6l-.8 .7h-4.7l-.5-.2-.3-.6M76.9 212.1l111.6 64.4M76.9 212.1v61.8l111.6 64.4M76.9 212.1l1.4-.8 111.6 64.4M155.7 208.2l-1.3 .7M156.2 204l-1.8 1"/>
<path d="M156.5 203.7a2.71 2.71 0 0 1 3.4-.5 2.71 2.71 0 0 1 1.2 3.1 2.93 2.93 0 0 1-1.7 3 2.93 2.93 0 0 1-3.4-.7 4.1 4.1 0 0 1 .5-4.9zM156.8 203.4l-2.4 1.4M156.8 204a2.36 2.36 0 0 1 3.2 0 2.36 2.36 0 0 1 .4 3 2.37 2.37 0 0 1-2.9 2 2.37 2.37 0 0 1-1.6-3.2zM157.4 209.7l30.9 7.1M159 202.8l29.3 6.8M164.1 215.7l-.1 .1M164.1 211.2v4.6M164.1 203.3l-.8 .5M164.1 215.4l-.4 .3M164.3 211.2v4.8M167.7 212v5.9M168.8 212.3v6.3"/>
<path d="M171.8 204l.7 .5M171.8 204l.2 .1M173.7 200.3l-1.7 3.8M173.7 200.3l2.1 .5M173.7 202.2l.3-.2a.41 .41 0 0 1 .1 .7 .41 .41 0 0 1-.6 0zM173.8 200l-.1 .3M174 202l-.5 .9M175.8 200.8l-1.7 3.8a1.93 1.93 0 0 1-2.1-.5M175.9 200.6l-.1 .2M177.1 201.1l1 .3M184.1 202.4v6.2M184.1 215.8v11.6"/>
<path d="M184.4 202.5v6.2M184.4 215.9v11.7M184.6 202.5l3.7 2.2M185.3 202.7l3 1.7M187.6 216.6l.7 .5M188.3 200.4a3 3 0 0 1-3.3 2.2l-4.5-1M202.6 212.9l9.7 2.2M202.6 200.6l9.7 5.6M202.6 201.9l9.7 5.5M202.6 212.7l.6 .3M232.6 213.7l4.6 2.7M232.6 217.9l.9 .5"/>
<path d="M232.6 219.1l.3 .3M232.6 214l4.2 2.4M232.9 219.4v6.1M233.5 218.4l-.6 1M236.8 216.4l.6 .2-.1 11.3M236.8 216.4l-3.3 2M361.9 201.7l50.3 41.1M417.7 219.7l-36.5-25.5-4 5.7 40.5 28.5M202.6 220.1l9.7 2.2M233.5 225.4h-.4l-26.3 15.1M233.5 225.4l3.3 2M233.5 225.4l-26.5 15.3"/>
<path d="M236.8 227.4l.6 .9M236.8 227.4l-26.4 15.2M237.4 239.1l-.2 .4-16.1 9.3M237.4 228.3v10.8M237.4 228.3l-25.8 14.9M237.4 239.1l-16.5 9.5M354 232.8l35.6 23.7M432.5 238.7l19.1 13.4M432.5 230.1l19.1 13.4M217 260v16.1M217.5 252.1v3.9M218 251.1l-.5 1"/>
<path d="M221.4 249.2l.5 .2v4.1l-.2 .6-3.8 2.3h-.3l-.1-.4M221.4 249.2l-3.4 1.9M221.5 254.2h.1M221.6 254.2l-31.7 28.2 .4 1.3M221.6 254.2l.3 1.4-31.6 28.1M232.3 242.3v25M232.6 242.2v24.9M370.4 253h2v75.7h-2zM387.1 254.3l2.5 2.2-3-1.4zM410 240.3l2.2 2.5-2.9-1.7zM412.2 242.8h4.7l.7 .3 .1 .5M412.2 242.8l-.5 .1-.3 .7v4.8l.2 .5 5.5 .2 .6-.7"/>
<path d="M474.9 256l.1-.4 .7-.4h4.7l.8 .7v13.7l-.6 .5h-5.1l-.6-.8M188.5 276.5v61.8M189.9 275.7v61.8l-1.4 .8M189.9 275.7l-1.4 .8M202.4 272.9v11.7M202.6 272.7v11.7M202.6 272.9l9.7 5.6M202.7 272.7l9.6 5.5M205.4 270.3l6.9 4M206.2 269.5l6.1 3.5M212.3 264.2v14.6M212.5 263.9v14.8"/>
<path d="M215.9 261v15.8M233.5 266.9l-.4-.1-38.7 22.4M233.5 266.9l3.3 1.9M233.5 266.9l-39.1 22.6M236.8 268.8l.6 1M236.8 268.8l-42.7 24.7M237.4 269.8v10.8M237.4 269.8l-47.5 27.4M372.4 263.8l.7-.7h5l.6 .7M372.4 277.1l.7 .8h5l.6-.8M372.4 261.2l44.8-12.1 .5 2-44.8 12zM376.3 268l-24.2 8.8"/>
<path d="M378.7 277.1v.8h96.2M378.7 263.8h96.2M378.7 277.1h96.2M378.7 263.8v13.3M417.7 277.9v36M418.5 277.9v36M431.8 277.9v36M432.5 277.9v36M451.6 277.9v36M452.4 277.9v36M474.1 277.9v36M474.9 277.1v.8"/>
<path d="M474.9 263.1h-96.2v.7M474.9 263.1v.7M474.9 263.8v13.3M474.9 277.9v36M189.9 295.6l.1 .1M189.9 283.5l.4 .2M190.1 295.8l-.2 .1M190.4 283.6h.1M190.4 283.6l-.5 1M192.5 288.2l41.7 27.9M193 281.2l.8 .5M193.3 281.1l.9 .5"/>
<path d="M193.8 281.7h.5l.1 .3-.1 11.2-.5 .6-3.4 1.9h-.4l-.1-.3M193.8 281.7l-3.4 1.9M237.4 280.6l-.1 .3-47.4 27.4M237.4 280.6l-47.5 27.4M372.4 314.6l.7-.7h5l.6 .7M378.7 314.6h96.2M378.7 314.6v13.3M474.9 313.9h-96.2v.7M474.9 313.9v.7M474.9 314.6v13.3M189.9 320.6l4.3 2.5M189.9 337.1l.1 .1"/>
<path d="M189.9 324.7l.5 .3M189.9 320.9l3.9 2.2M190.4 325l-.5 1M193.8 323.1h.4l.2 .4-.1 11.2-4 2.5-.4-.4M193.8 323.1l-3.4 1.9M372.4 327.9l.1 .4 .7 .4h4.8l.6-.4 .1-.4M378.7 327.9v.8h96.2v-.8M378.7 327.9h96.2"/>
<circle cx="92.3" cy="157.2" r="4.5"/>
<circle cx="370.3" cy="168.7" r="4.5"/>
<circle cx="67" cy="182.3" r="4.5"/>
<circle cx="358.4" cy="198.8" r="4.5"/>
<circle cx="350.3" cy="230.3" r="4.5"/>
<circle cx="347.9" cy="278.3" r="4.5"/>
<circle cx="238" cy="318.6" r="4.5"/>
<circle cx="120.9" cy="358.2" r="6"/>
<circle cx="178.9" cy="358.2" r="6"/>
<circle cx="99.3" cy="371.6" r="6"/>
<circle cx="134.1" cy="371.6" r="6"/>
<circle cx="255.1" cy="371.6" r="6"/>
<circle cx="82.8" cy="385.1" r="6"/>
<circle cx="144.1" cy="385.1" r="6"/>
<circle cx="170.9" cy="385.1" r="6"/>
<circle cx="198.6" cy="385.1" r="6"/>
</g>
<g fill="none" stroke="#808080" stroke-width=".4">
<path d="M329 242.8h81.9M332.1 242.8v49.7M332.1 242.8l.5 3.3h-1zM397.3 254.5l1.3 3.1-1 .2zM397.3 254.5l4.1 17.4 3 17.7M331.1 293.2h-.9v8.2h.9M336.3 297h5.6M343.7 293.2h1v8.2h-1M405.6 299.7l.9 12 .5 17M332.1 307.1v21.6M329 328.7h48.5M331.6 325.4h1l-.5 3.3z"/>
<path d="M406.5 325.4h1l-.5 3.3z"/>
</g>
<path d="M108.3 210.3l.1 .5 .5-.1-.3-.2 .3 .2-.1-.5zM106.6 182.8l.9-.5 1.2 3.2zM192.3 288l.2 .2-.3-.2a.36 .36 0 0 0 .4 .5 .36 .36 0 0 0 .3-.5 .36 .36 0 0 0-.6 0zM410 240.3l2.2 2.5-2.9-1.7zM387.1 254.3l2.5 2.2-3-1.4zM376.1 267.7a.35 .35 0 0 0-.1 .4 .35 .35 0 0 0 .4 .2 .35 .35 0 0 0 .2-.5l-.3 .2 .3-.2zM415.6 183.2l2.9 1.5-3.2-.5z" fill="#000"/>
<path d="M406.5 325.4h1l-.5 3.3zM397.3 254.5l1.3 3.1-1 .2zM332.1 242.8l.5 3.3h-1zM331.6 325.4h1l-.5 3.3z" fill="#808080"/>
<g fill="none" stroke="#000" stroke-width=".4">
<path d="M342.6 367h1.6M342.6 365.4h1.6M343.4 364.6v1.5M352.7 371.2h1.6M352.7 369.6h1.6M353.5 368.8v1.6M364.9 379.7h1.6M364.9 378.1h1.6M365.2 375.4h1.6M365.2 373.8h1.6M365.7 377.3v1.5M366 373v1.6"/>
<path d="M373.7 371.2h1.6M373.7 369.6h1.6M374.5 368.8v1.6"/>
</g>
<text font-size="12.7" x="460.9" y="405.2">C</text>
<text font-size="9.9" x="485.1" y="371.2">TE Reef</text>
<text font-size="8.5" x="484.9" y="404">TE-25300</text>
<g font-size="8.1">
<text x="67.6" y="9.3">4</text>
<text x="207.3" y="9.3">3</text>
<text x="347" y="9.3">2</text>
<text x="486.7" y="9.3">1</text>
<text x="3.3" y="57">D</text>
<text x="549.4" y="57">D</text>
<text x="3" y="164.9">C</text>
<text x="549.1" y="164.9">C</text>
<text x="4" y="272.9">B</text>
<text x="550.1" y="272.9">B</text>
<text x="3.3" y="380.8">A</text>
<text x="549.4" y="380.8">A</text>
<text x="67.6" y="428.4">4</text>
<text x="207.3" y="428.4">3</text>
<text x="347" y="428.4">2</text>
<text x="486.7" y="428.4">1</text>
</g>
<g font-size="5.6">
<text x="76.1" y="360.1">Step 9: Install</text>
<text x="119.4" y="360.2">2</text>
<text x="129.2" y="360.1">onto the top of</text>
<text x="177.3" y="360.1">3</text>
<text x="187.1" y="360.1">and set the angle as shown.</text>
<text x="76.1" y="373.5">Install</text>
<text x="97.8" y="373.6">4</text>
<text x="107.6" y="373.5">above</text>
<text x="132.5" y="373.6">2</text>
<text x="142.4" y="373.5">to hold the appropriate angle. Fasten</text>
<text x="253.5" y="373.6">4</text>
<text x="263.4" y="373.5">to</text>
<text x="79.7" y="387">12</text>
<text x="91.1" y="386.9">first. Then fasten</text>
<text x="142.6" y="387.1">2</text>
<text x="152.4" y="386.9">into</text>
<text x="169.3" y="387">3</text>
<text x="179.1" y="386.9">and</text>
<text x="197" y="387">4</text>
<text x="206.9" y="386.9">.</text>
<text x="460.9" y="415.2">SCALE: 1:6</text>
<text x="507" y="415.2">SHEET 6 OF 6</text>
</g>
<g font-size="4.2">
<text x="91.2" y="158.6">4</text>
<text x="368" y="170.2">12</text>
<text x="65.8" y="183.8">2</text>
<text x="357.3" y="200.3">4</text>
<text x="349.1" y="231.8">2</text>
<text x="346.7" y="279.8">3</text>
<text x="236.9" y="320">3</text>
<text x="318.8" y="347.7">UNLESS OTHERWISE SPECIFIED:</text>
<text x="384.1" y="345.5">TEAM</text>
<text x="409.9" y="345.7">NAME</text>
<text x="441.6" y="345.7">DATE</text>
<text x="382.3" y="353.3">DRAWN</text>
<text x="412.6" y="353.3">OD</text>
<text x="433.9" y="353.3">12/20/2024</text>
<text x="316.5" y="358.5">DIMENSIONS ARE IN INCHES</text>
<text x="316.5" y="362.7">TOLERANCES:</text>
<text x="384.6" y="361.9">PROPRIETARY AND CONFIDENTIAL</text>
<text x="457.6" y="362.3">TITLE:</text>
<text x="316.5" y="371.2">ANGULAR: MACH</text>
<text x="316.5" y="366.9">FRACTIONAL</text>
<text x="344.8" y="366.9">1/16</text>
<text x="354.9" y="371.2">1° BEND</text>
<text x="375.9" y="371.2">1°</text>
<text x="384.4" y="370.2">THE INFORMATION CONTAINED IN</text>
<text x="316.5" y="375.4">TWO PLACE DECIMAL</text>
<text x="367.4" y="375.4">.13</text>
<text x="384.4" y="374.4">THIS DRAWING IS THE SOLE</text>
<text x="316.5" y="379.6">THREE PLACE DECIMAL</text>
<text x="367.1" y="379.6">.125</text>
<text x="384.4" y="378.6">PROPERTY OF FIRST®. ANY</text>
<text x="384.4" y="382.9">REPRODUCTION IN PART OR AS A</text>
<text x="316.5" y="388.4">MATERIAL/FINISH:</text>
<text x="384.4" y="387.1">WHOLE WITHOUT THE WRITTEN</text>
<text x="384.4" y="391.3">PERMISSION OF FIRST® IS</text>
<text x="384.4" y="395.6">PROHIBITED.</text>
<text x="462.2" y="391.3">SIZE</text>
<text x="475.1" y="391.3">DWG. NO.</text>
<text x="534.1" y="391.8">REV</text>
<text x="383.8" y="405.1">COMMENTS:</text>
<text x="388.8" y="410.9">REMOVE ALL BURRS AND SHARP</text>
<text x="322.3" y="417.6">DO NOT SCALE DRAWING</text>
<text x="413.2" y="415.2">EDGES.</text>
</g>
<g font-size="4.2" fill="#808080">
<text x="401.8" y="293.7">15°</text>
<text x="318.7" y="298.6">20.29</text>
<text x="331.2" y="298.6">20</text>
<text x="337.9" y="296.3">5</text>
<text x="342.4" y="298.6">&quot;</text>
<text x="399.2" y="298.8">HOLD</text>
<text x="336.8" y="300.5">16</text>
<text x="328.7" y="306.2">REF</text>
</g>
</svg>
